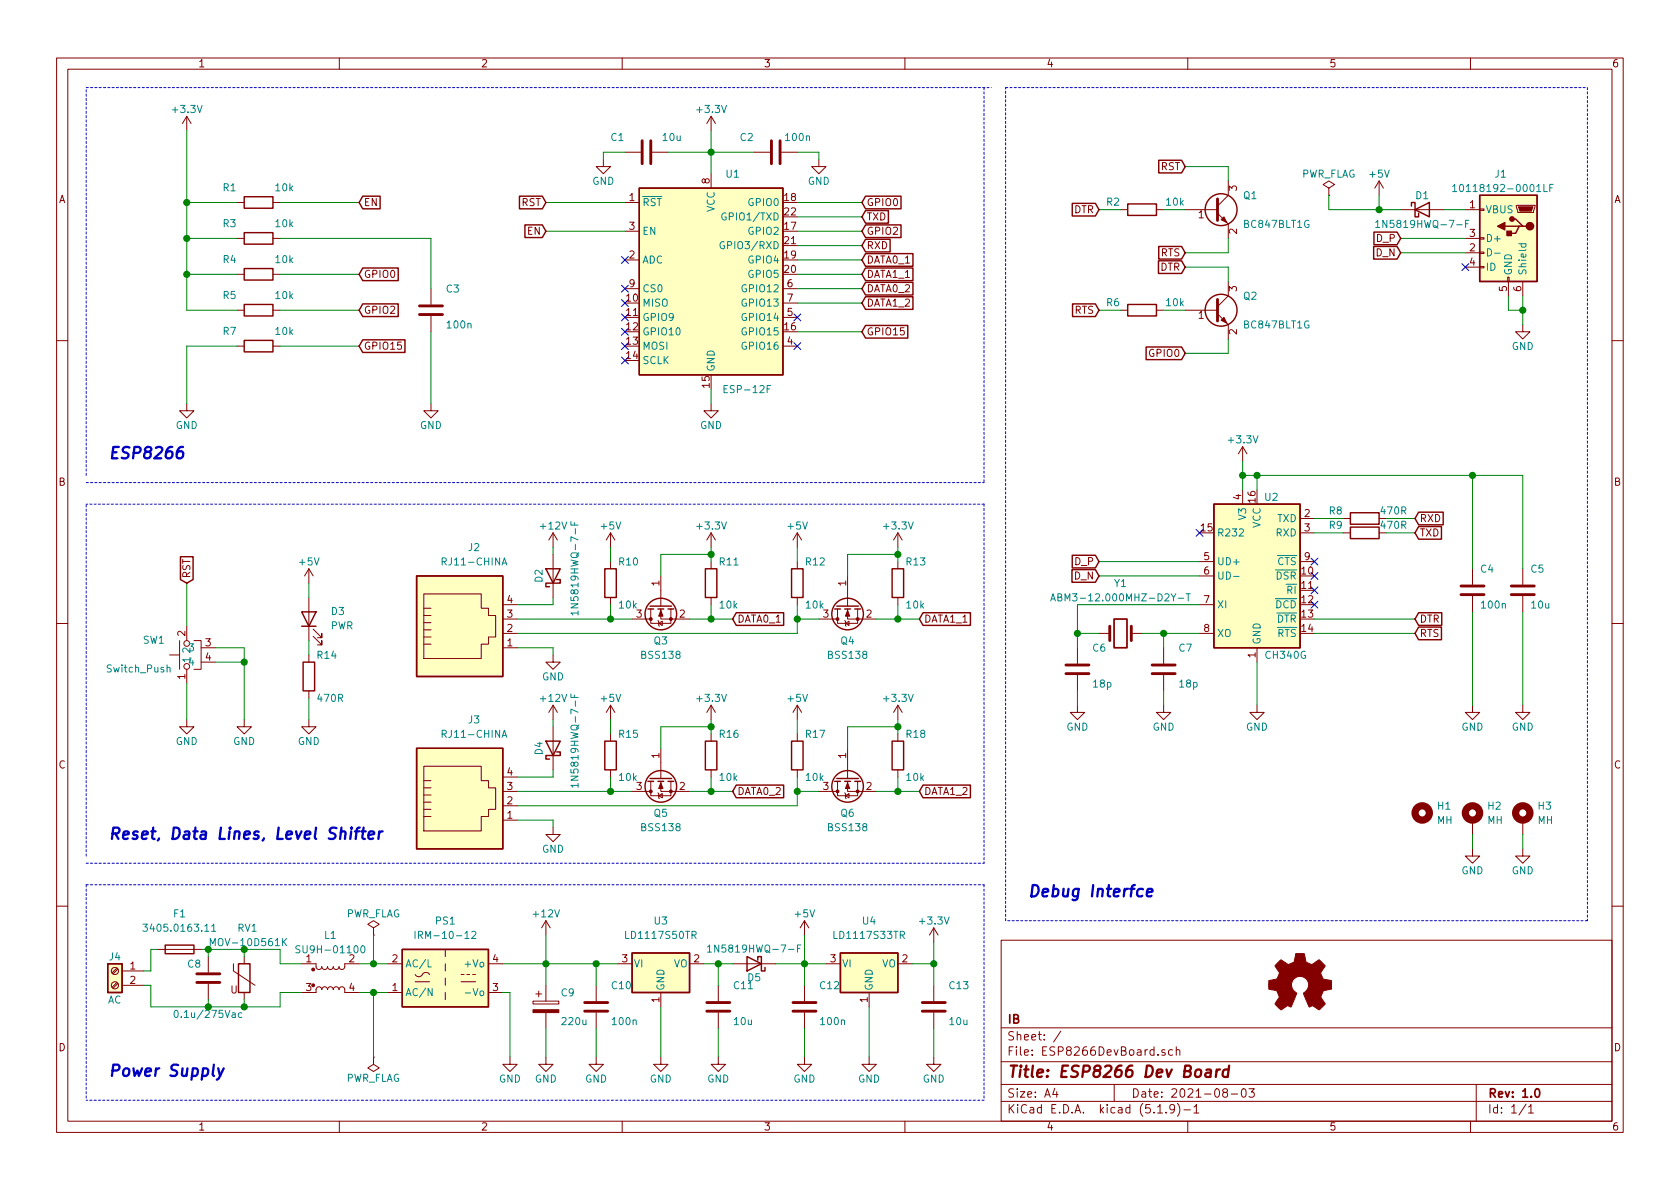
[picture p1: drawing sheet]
<svg xmlns="http://www.w3.org/2000/svg" width="297mm" height="210mm" viewBox="0 0 297 210" stroke-linecap="round" stroke-linejoin="round" font-family="sans-serif">
<g fill="none" stroke="#840000" stroke-width=".18">
<path d="M10 10.3h277v189.9h-277zM12 12.2h273v186.1h-273zM60 10.3v1.9M110 10.3v1.9M160 10.3v1.9M210 10.3v1.9M260 10.3v1.9M33 20.6l-.7 1.2M33 20.6v2.5M33 20.6l.8 1.2M41.9 35.8h1.3M48.3 35.8h1.2"/>
<path d="M106.7 28.2v1.3h1.2l-1.2 1.2-1.3-1.2h1.3M110.5 26.9h2.8M110.5 35.8h2.5M115.3 26.9h2.8M125.7 20.6v2.5M125.7 30.7v2.6M125.7 20.6l-.7 1.2M125.7 20.6l.8 1.2M133.3 26.9h2.8M138.2 26.9h2.8M144.8 28.2v1.3h1.2l-1.2 1.2-1.3-1.2h1.3M198.1 37.1h1.3"/>
<path d="M204.5 37.1h1.2M209.5 37.1h5.8M215.3 37.7l1.9 1.9v2.6M217.2 32v2.5l-1.9 1.9M234.9 33.3l1.1-.7-1.1-.6-1 .6 1 .7v1.2M234.9 34.5h.1M243.8 32l-.7 1.3M243.8 32v2.5M243.8 32l.8 1.3M247.6 37.1h7.7M259.1 37.1h2.5M261.6 37h.8v.2h-.8z"/>
<path d="M268.1 36.3h3.3v.3l-.3 1h-2.7zM41.9 54.9h1.3M41.9 48.5h1.3M41.9 42.2h1.3M48.3 54.9h1.2M48.3 48.5h1.2M48.3 42.2h1.2M76.2 51v2.8M76.2 55.9v2.8M110.5 46h2.5M110.5 40.9h2.5M110.5 51h2.5"/>
<path d="M138.4 56.1h2.6M138.4 51h2.6M138.4 53.6h2.6M198.1 54.9h1.3M204.5 54.9h1.2M209.5 54.9h5.8M215.3 55.5l1.9 1.9v2.5M217.2 49.8v2.5l-1.9 1.9M259.1 42.2h2.5M259.1 44.7h2.5M259.1 47.2h2.5M261.6 47.1h.8v.3h-.8z"/>
<path d="M261.6 44.6h.8v.2h-.8zM261.6 42h.8v.3h-.8zM266.6 49h.2v.8h-.2zM266.7 49.8v2.5M269.2 57.4v1.3h1.3l-1.3 1.2-1.2-1.2h1.2M269.2 49.8v2.5M10 60.2h2M33 71.4v1.2h1.3l-1.3 1.3-1.3-1.3h1.3M41.9 61.2h1.3M48.3 61.2h1.2M76.2 71.4v1.2h1.3l-1.3 1.3-1.3-1.3h1.3M125.7 71.4v1.2h1.3l-1.3 1.3-1.2-1.3h1.2"/>
<path d="M138.4 61.2h2.6M219.7 79l-.8 1.3M219.7 79v2.5M219.7 79l.8 1.3M285 60.2h2M97.8 94.2l-.8 1.3M97.8 94.2v2.6M97.8 98v7.7M97.8 94.2l.8 1.3M107.9 94.2v2.6M107.9 99.3v1.3M107.9 94.2l-.7 1.3"/>
<path d="M107.9 94.2l.8 1.3M125.7 94.2v2.6M125.7 99.3v1.3M125.7 94.2l-.7 1.3M125.7 94.2l.8 1.3M141 94.2v2.6M141 99.3v1.3M141 94.2l-.8 1.3M141 94.2l.7 1.3M158.7 94.2v2.6M158.7 99.3v1.3M158.7 94.2l-.7 1.3"/>
<path d="M158.7 94.2l.8 1.3M212.1 99.3h2.5M219.7 86.6v2.5M229.9 94.2h2.5M229.9 91.7h2.5M229.9 99.3h2.5M237.5 94.2h1.3M237.5 91.7h1.3M243.8 94.2h1.3M10 110.3h2M30 115.8h1.7M31.7 113.3v5.1"/>
<path d="M33 110.7v2.6M33 118.4v2.5M34.3 113.3h1.3v5.1h-1.3M35.6 114.5h2.5M35.6 117.1h2.5M54.6 100.6v2.5M54.6 105.7v7.6M54.6 115.8v1.3M54.6 100.6l-.8 1.2M54.6 100.6l.8 1.2M55.4 112.5l1.5 1.5v-.7v.7h-.8M55.4 111.2l1.5 1.6v-.8v.8h-.8"/>
<path d="M74.9 113.9h1.3M74.9 112.6h1.3M74.9 111.4h1.3M74.9 110.1h1.3M74.9 108.8h1.3M74.9 107.6h1.3M74.9 105h10.2v2.6h1.3v1.2h1.2v3.8h-1.2v1.3h-1.3v2.6h-10.2zM88.9 109.5h2.5M88.9 114.5h2.5M88.9 112h2.5M88.9 106.9h2.5M97.8 115.8v1.3h1.3l-1.3 1.3-1.3-1.3h1.3"/>
<path d="M107.9 105.7v1.2M111.8 109.5h3.3M115.1 107.7v2.5h3.5v-2.5M116.3 109.7l.2 .1v.8l.1 .1M116.5 110.2l.6-.4v.8zM116.8 107.7v1.8h5.1M116.8 101.8v5.4M125.7 105.7v1.2M141 105.7v1.2M144.8 109.5h3.3M148.1 107.7v2.5h3.5v-2.5M149.4 109.7l.1 .1v.8l.1 .1"/>
<path d="M149.5 110.2l.6-.4v.8zM149.9 107.7v1.8h5M149.9 101.8v5.4M158.7 105.7v1.2M190.5 114.5v2.8M190.5 119.4v2.8M194.3 112h1.9M200 112h1.9M205.7 114.5v2.8M205.7 119.4v2.8M212.1 112h2.5M212.1 106.9h2.5"/>
<path d="M212.1 101.8h2.5M222.2 114.5v2.6M260.3 100.6v2.8M260.3 105.4v2.8M269.2 100.6v2.8M269.2 105.4v2.8M285 110.3h2M33 127.2v1.3h1.3l-1.3 1.3-1.3-1.3h1.3M43.2 127.2v1.3h1.2l-1.2 1.3-1.3-1.3h1.3M54.6 127.2v1.3h1.3l-1.3 1.3-1.3-1.3h1.3M54.6 122.2v1.2M74.9 139.3h1.3"/>
<path d="M74.9 138h1.3M74.9 135.5h10.2v2.5h1.3v1.3h1.2v3.8h-1.2v1.3h-1.3v2.5h-10.2zM88.9 139.9h2.5M88.9 137.4h2.5M97.8 124.7v2.5M97.8 128.5v7.6M97.8 124.7l-.8 1.3M97.8 124.7l.8 1.3M107.9 124.7v2.5M107.9 129.8v1.3M107.9 136.1v1.3M107.9 124.7l-.7 1.3"/>
<path d="M107.9 124.7l.8 1.3M111.8 139.9h3.3M115.1 138.2v2.5h3.5v-2.5M116.8 138.2v1.7h5.1M116.8 132.3v5.4M125.7 124.7v2.5M125.7 129.8v1.3M125.7 136.1v1.3M125.7 124.7l-.7 1.3M125.7 124.7l.8 1.3M141 124.7v2.5M141 129.8v1.3"/>
<path d="M141 136.1v1.3M141 124.7l-.8 1.3M141 124.7l.7 1.3M144.8 139.9h3.3M148.1 138.2v2.5h3.5v-2.5M149.9 138.2v1.7h5M149.9 132.3v5.4M158.7 124.7v2.5M158.7 129.8v1.3M158.7 136.1v1.3M158.7 124.7l-.7 1.3M158.7 124.7l.8 1.3"/>
<path d="M190.5 124.7v1.3h1.3l-1.3 1.2-1.3-1.2h1.3M205.7 124.7v1.3h1.3l-1.3 1.2-1.2-1.2h1.2M222.2 124.7v1.3h1.3l-1.3 1.2-1.2-1.2h1.2M260.3 124.7v1.3h1.3l-1.3 1.2-1.2-1.2h1.2M269.2 124.7v1.3h1.3l-1.3 1.2-1.2-1.2h1.2M74.9 144.4h1.3M74.9 143.1h1.3M74.9 141.9h1.3M74.9 140.6h1.3M88.9 145h2.5M88.9 142.5h2.5M97.8 146.3v1.3h1.3l-1.3 1.2-1.3-1.2h1.3"/>
<path d="M116.3 140.2l.2 .1v.8l.1 .1M116.5 140.7l.6-.4v.8zM149.4 140.2l.1 .1v.8l.1 .1M149.5 140.7l.6-.4v.8zM260.3 150.1v1.3h1.3l-1.3 1.2-1.2-1.2h1.2M260.3 145v2.6M269.2 150.1v1.3h1.3l-1.3 1.2-1.2-1.2h1.2M269.2 145v2.6M10 160.2h2M20.7 173.7l-.9 .9M20.7 171.2l-.9 .8M20.9 173.9l-.9 .8"/>
<path d="M20.9 171.4l-.9 .8M21.6 171.7h3.8M21.6 174.2h3.8M27.9 167.9h7.7M36.8 169.2v2.8M36.8 174v2.8M41.3 170.4v1.3l3.8 2.5M43.2 169.2v1.2M43.2 175.5v1.3M53.3 175.5h2.6v-.7l.4-.3 .4 .1 .2 .4 .1-.3 .3-.2 .4 .1 .2 .4 .1-.3 .3-.2 .5 .1 .1 .4 .2-.3 .2-.2 .5 .1 .1 .4 .2-.4 .4-.1 .4 .3 .1 .7h2.5M53.3 170.4h2.6v.7l.4 .3 .4-.1 .2-.4 .1 .3 .3 .2 .4-.1 .2-.4 .1 .3 .3 .2 .4-.1 .2-.4 .4 .5 .4-.1 .2-.4 .2 .4 .5 .1 .3-.3 .1-.7h2.5M66 164.1l1.1-.7-1.1-.6-1 .6 1 .7v1.2"/>
<path d="M66 165.3h.1M68.6 170.4h2.5M68.6 175.5h2.5M73.4 172.3a.81 .81 0 0 0 .8 .4 .81 .81 0 0 0 .7-.6 .73 .73 0 0 1 1 .2M73.4 173.6h2.5M78.7 167.9v1.3M78.7 170.4v1.3M78.7 173v1.2M78.7 175.5v1.3M81.5 173.6h2.6M81.5 172.3h.5M82.5 172.3h.6"/>
<path d="M83.6 172.3h.5M86.4 170.4h2.5M86.4 175.5h2.5M94.2 177h4.6v.5h-4.6zM94.7 175.8h1.1M95.2 175.3v1M96.5 162.8l-.7 1.3M96.5 162.8v2.5M96.5 174.2v2.8M96.5 179.1v2.8M96.5 162.8l.8 1.3M105.4 174.2v2.8"/>
<path d="M105.4 179.1v2.8M109.2 170.4h2.6M116.8 175.5v2.5M121.9 170.4h2.6M127 174.2v2.8M127 179.1v2.8M129.5 170.4h7.7M142.2 162.8l-.7 1.3M142.2 162.8v2.5M142.2 174.2v2.8M142.2 179.1v2.8M142.2 162.8l.8 1.3"/>
<path d="M146 170.4h2.6M153.7 175.5v2.5M158.7 170.4h2.6M165.1 164.1v2.5M165.1 174.2v2.8M165.1 179.1v2.8M165.1 164.1l-.8 1.2M165.1 164.1l.8 1.2M177 166.3h108v32h-108zM285 160.2h2M60 198.3v1.9M66 186.9v1.3l1.1 .6-1.1 .7-1-.7 1-.6"/>
<path d="M66 186.9h.1M90.2 186.9v1.3h1.2l-1.2 1.3-1.3-1.3h1.3M96.5 186.9v1.3h1.3l-1.3 1.3-1.3-1.3h1.3M105.4 186.9v1.3h1.3l-1.3 1.3-1.3-1.3h1.3M110 198.3v1.9M116.8 186.9v1.3h1.3l-1.3 1.3-1.2-1.3h1.2M127 186.9v1.3h1.3l-1.3 1.3-1.3-1.3h1.3M142.2 186.9v1.3h1.3l-1.3 1.3-1.2-1.3h1.2M153.7 186.9v1.3h1.2l-1.2 1.3-1.3-1.3h1.3M160 198.3v1.9M165.1 186.9v1.3h1.3l-1.3 1.3-1.3-1.3h1.3M177 194.8h108"/>
<path d="M177 191.8h108M177 187.8h108M177 181.8h108M186.5 192.5l-.4 1h1M186.8 193v1M187.6 182.3l-1.3 2M197 191.8v3M204.7 196.8h.8M206 185.7l-.4-.1-.2 .2 .1 .2 .5 .2v.3h-.6M206.2 196.7v.1M207.3 185.7l-.4-.1-.3 .3 .1 .6 .2 .1 .4-.1M207.7 196l-.1 .1a.48 .48 0 0 1-.6 .1l-.2-.2 .2-.6a.48 .48 0 0 1 .6 .1 1.27 1.27 0 0 1-.2 1.2l-.4 .1"/>
<path d="M208 185.7l.2-.1 .3 .1 .1 .9M208 185.1v1.5M208.2 195.1a1.71 1.71 0 0 1 0 2.3M209.3 196.3h1.2M210 198.3v1.9M211.1 195.8l.4-.5v1.5M211.1 196.8h.9M216.5 193.2l-.3-.3 .1-.2a.48 .48 0 0 1 .6-.1l.1 .2-.1 .3-.6 .1a.48 .48 0 0 0 0 .7l.2 .1 .5-.1v-.4l-.2-.3M217.7 193.5h1.1M219.6 192.7l.4-.2a.94 .94 0 0 1 0 1.5 .82 .82 0 0 1-.4-1.3zM220.8 192.5h1l-.5 .6 .4 .1v.7l-.2 .1-.7-.1M260 198.3v1.9"/>
<path d="M261 191.8v6.5M269.8 195.2l-1.2 2M270.3 195.8l.4-.5v1.5M270.3 196.8h.8"/>
<circle cx="33" cy="117.9" r=".51"/>
<circle cx="33" cy="113.8" r=".51"/>
<circle cx="20.3" cy="174.2" r=".63"/>
<circle cx="20.3" cy="171.7" r=".63"/>
</g>
<path d="M197 109.5h2.3v5h-2.3zM271.5 192.7l.2-.2a.81 .81 0 0 1 .6 .6 .81 .81 0 0 1-.3 .8l-.1 .1a.79 .79 0 0 1-.4-1.3z" fill="none" stroke="#840000" stroke-width=".3"/>
<path d="M213.3 189.2h.8l-.1 1.2M214.1 189.6l-.7 .1a.4 .4 0 0 0-.3 .3 .4 .4 0 0 0 .2 .4l.7-.1M215.1 189.1l-.1 1.3M215.7 189.1a.54 .54 0 0 0-.6 .4M217.2 189.2a.68 .68 0 0 0-1 .3v.8l.3 .1 .6-.1M217.3 188.4l-.2 2" fill="none" stroke="#840000" stroke-width=".41"/>
<g fill="none" stroke="#840000" stroke-width=".25">
<path d="M43.2 34.8h5.1v2h-5.1zM64.1 34.7h3.1v2.2h-3.1l-.6-1.1zM91.8 34.7h4.1l.6 1.1-.6 1.1h-4.1zM92.8 39.8h3.1l.6 1.1-.6 1.1h-3.1zM113 33.3h25.4v33h-25.4zM153 37.2h4.1v2.3h-4.1l-.6-1.2zM153 39.8h6.3v2.2h-6.3l-.6-1.1zM153 34.7h6.3v2.2h-6.3l-.6-1.1zM189.6 36h4.1l.6 1.1-.6 1.1h-4.1zM199.4 36.1h5.1v2h-5.1zM204.9 28.3h4l.6 1.2-.6 1.1h-4zM249.6 36.4v-.6h.6v2.5h.6v-.6"/>
<path d="M250.2 37.1l2.5-1.3v2.5zM261.6 34.5h10.2v15.3h-10.2zM266.1 40h2.5M267.3 38.7h.7l1.2 1.3h.7M269.2 40h-.6l-.6 1.3h-1.3M43.2 53.8h5.1v2.1h-5.1zM43.2 47.5h5.1v2h-5.1zM43.2 41.1h5.1v2.1h-5.1zM64.1 47.4h6.3v2.2h-6.3l-.6-1.1zM64.1 53.7h6.3v2.3h-6.3l-.6-1.1zM153 42.3h4.4v2.2h-4.4l-.6-1.1zM153 57.6h7.5v2.2h-7.5l-.6-1.1z"/>
<path d="M153 49.9h8.4v2.3h-8.4l-.6-1.2zM153 52.5h8.4v2.2h-8.4l-.6-1.1zM153 47.4h8.4v2.2h-8.4l-.6-1.1zM153 44.9h8.4v2.2h-8.4l-.6-1.1zM189.6 53.7h4.1l.6 1.2-.6 1.1h-4.1zM199.4 53.8h5.1v2.1h-5.1zM204.8 46.1h4.1l.6 1.1-.6 1.2h-4.1zM204.9 43.6h4l.6 1.1-.6 1.1h-4zM242.9 43.6h4.1l.6 1.1-.6 1.1h-4.1zM242.9 41h4.1l.6 1.2-.6 1.1h-4.1zM43.2 60.2h5.1v2h-5.1zM64.1 60.1h7.5v2.2h-7.5l-.6-1.1z"/>
<path d="M202.6 61.4h6.3l.6 1.1-.6 1.1h-6.3zM31.9 98.4h2.2v4.1l-1.1 .6-1.1-.6zM189.6 98.2h4.1l.6 1.1-.6 1.1h-4.1zM214.6 89.1h15.3v25.4h-15.3zM238.8 93.2h5v2h-5zM238.8 90.7h5v2h-5zM250.8 90.6h4.4v2.2h-4.4l-.6-1.1zM250.8 93.1h4.1v2.2h-4.1l-.6-1.1zM53.3 108.2h2.6l-1.3 2.5zM53.3 110.7h2.6M53.6 117.1h2v5.1h-2zM73.7 101.8h15.2v17.8h-15.2z"/>
<path d="M96.5 100.6h2.6l-1.3 2.5zM98.4 102.5h.7v.6h-2.6v.7h.7M106.9 100.6h2.1v5.1h-2.1zM114.6 107.7h1M114.9 107.2h3.8M116.3 107.7h1M118.1 107.7h1M124.7 100.6h2v5.1h-2zM130.2 108.4h8.4v2.2h-8.4l-.7-1.1zM140 100.6h2v5.1h-2zM147.6 107.7h1M148 107.2h3.8"/>
<path d="M149.4 107.7h1M151.1 107.7h1M157.7 100.6h2.1v5.1h-2.1zM163.2 108.4h8.4v2.2h-8.4l-.6-1.1zM189.5 100.7h4.2l.6 1.1-.6 1.2h-4.2zM250.8 108.4h4.1v2.2h-4.1l-.6-1.1zM250.8 110.9h4.1v2.2h-4.1l-.6-1.1zM73.7 132.3h15.2v17.8h-15.2zM96.5 131.1h2.6l-1.3 2.5zM98.4 133h.7v.6h-2.6v.6h.7M106.9 131.1h2.1v5h-2.1zM114.6 138.2h1"/>
<path d="M114.9 137.7h3.8M116.3 138.2h1M118.1 138.2h1M124.7 131.1h2v5h-2zM130.2 138.8h8.4v2.3h-8.4l-.7-1.2zM140 131.1h2v5h-2zM147.6 138.2h1M148 137.7h3.8M149.4 138.2h1M151.1 138.2h1M157.7 131.1h2.1v5h-2.1zM163.2 138.8h8.4v2.3h-8.4l-.6-1.2z"/>
<path d="M19 170.4h2.6v5.1h-2.6zM29.2 167.1h5.1v1.6h-5.1zM42.2 170.4h2v5.1h-2zM71.1 167.9h15.3v10.1h-15.3zM111.8 168.5h10.1v7h-10.1zM132.1 169.2l2.5 1.2-2.5 1.3zM134 169.8v-.6h.6v2.5h.7v-.6M148.6 168.5h10.1v7h-10.1z"/>
<circle cx="215.9" cy="37.1" r="2.82"/>
<circle cx="215.9" cy="54.9" r="2.82"/>
<circle cx="116.8" cy="108.6" r="2.79"/>
<circle cx="149.9" cy="108.6" r="2.79"/>
<circle cx="116.8" cy="139.1" r="2.79"/>
<circle cx="149.9" cy="139.1" r="2.79"/>
</g>
<g fill="none" stroke="#840000" stroke-width=".51">
<path d="M113.5 24.9v4.1M115.1 24.9v4.1M136.4 24.9v4.1M137.9 24.9v4.1M215.3 35.2v3.8M74.2 55.6h4M74.2 54.1h4M215.3 53v3.8M188.5 119.1h4M188.5 117.6h4M196.2 110.7v2.6M200 110.7v2.6"/>
<path d="M203.7 119.1h4.1M203.7 117.6h4.1M258.3 105.2h4.1M258.3 103.6h4.1M267.2 105.2h4.1M267.2 103.6h4.1M34.8 173.7h4.1M34.8 172.2h4.1M103.4 178.8h4M103.4 177.3h4M125 178.8h4M125 177.3h4"/>
<path d="M140.2 178.8h4.1M140.2 177.3h4.1M163.1 178.8h4M163.1 177.3h4"/>
</g>
<g fill="#840000" stroke="#840000" stroke-width=".18">
<path d="M116.8 107.9l.4 1.1h-.7z"/>
<path d="M149.9 107.9l.3 1.1h-.7z"/>
<path d="M215.9 56.6l.5-.5 .5 1z"/>
<path d="M225.9 170.2l.6-.5 .9 .6a.62 .62 0 0 0 1 0l.2-.1a1.62 1.62 0 0 0 .5-1.3l.1-.3 1.4 .1 .2 .7a.74 .74 0 0 0 .6 1l.6 .2 1.2-.9 1.1 1.1-.4 .6a.75 .75 0 0 0-.2 1.2l.2 .5 1.5 .3v1.5l-1.4 .3-.1 .1a1.23 1.23 0 0 0-.2 1.2l.6 1-.1 .2-1 .9-.8-.6a.54 .54 0 0 0-.9 .1l-1-2.4a2.33 2.33 0 0 0 .8-1.9 1.54 1.54 0 0 0-2.5-.7 1.54 1.54 0 0 0 .5 2.5l-1.1 2.5a.69 .69 0 0 0-1.1 .1l-.6 .4-1.1-1.1 .8-1.2-.2-.5a.71 .71 0 0 0-.9-.7l-.8-.2v-1.5l.5-.1a1.11 1.11 0 0 0 1.2-.7 .72 .72 0 0 0-.2-1.2l-.4-.6z"/>
<path d="M149.9 138.4l.3 1h-.7z"/>
<path d="M116.8 138.4l.4 1h-.7z"/>
<path d="M268.5 36.6h2.5l-.2 .7h-2.1z"/>
<path d="M94.2 178.6h4.6v.5h-4.6z"/>
<path d="M215.9 38.9l.5-.6 .5 1.1z"/>
<circle cx="118.6" cy="109.5" r=".25"/>
<circle cx="115.1" cy="109.5" r=".25"/>
<circle cx="151.6" cy="109.5" r=".25"/>
<circle cx="148.1" cy="109.5" r=".25"/>
<circle cx="151.6" cy="139.9" r=".25"/>
<circle cx="148.1" cy="139.9" r=".25"/>
<circle cx="118.6" cy="139.9" r=".25"/>
<circle cx="115.1" cy="139.9" r=".25"/>
<circle cx="55.4" cy="171.4" r=".25"/>
</g>
<g fill="none" stroke="#008484" stroke-width=".18">
<path d="M128.3 37.7a.59 .59 0 0 0-.7 .6 .59 .59 0 0 0 .7 .6l.1-.5h-.2M243.2 39.3l.4-.3v1.2M256.8 33l.4-.4v1.3M256.8 33.9h.8M259.1 39.6h.5M259.7 39h-.6v1.2M273 32.6v1.3h.6M274 33.2h.4M274.6 32.6h-.6v1.3M128 42.8a.59 .59 0 0 0-.7 .6 .59 .59 0 0 0 .7 .5l.1-.4h-.2M243.2 40.2h.7M263 44a.64 .64 0 0 1 .7 .6 .64 .64 0 0 1-.7 .7z"/>
<path d="M264.3 44.8h1M268.5 43.1h1.3M269 43.1v.4l.2 .2 .5-.1v-.5M128 68.8h.4M128.6 68.2h-.6v1.2h.6M136.2 68.2h-.6v1.2M88.8 99.9l.4-1.3 .4 1.3M88.9 99.6h.6M100.9 92.2v.7h1.3M101.5 92.4v.5M29.5 118.1l.2-.1 .3 .1 .1 .7M102.2 108.4h-1.3l.4 .4"/>
<path d="M102.2 108v.8M185.8 106.3l.4-1.3 .4 1.3M185.9 105.9h.6M187 105.6h.6l.1-.2v-.3l-.7-.1v1.3h.5l.2-.2 .1-.3-.3-.2M208.3 105.8h1M209.7 105h.7M210.1 105v1.3M218.1 101.9h1M88.8 130.4l.4-1.3 .4 1.3M88.9 130h.6M100.9 122.7v.6h1.3M101.5 122.9v.4"/>
<path d="M102.2 138.9h-1.3l.4 .3M102.2 138.5v.7M25.3 163.4h.8l-.5 .5 .4 .1 .1 .5-.3 .2-.5-.1M31 178.7h.1a.69 .69 0 0 1 .4 .6 .69 .69 0 0 1-.4 .6 .83 .83 0 0 1-.1-1.2zM37.2 167.2v-1.2l.4 .9 .4-.9v1.2M37.4 163.8l.4-.4v1.3M37.4 164.7h.8M42.7 179.1h-.3l-.3 .2 .2 .6h.4M50.1 166.5l.6 .7M50.7 166l-.7 .7M53 167.3l-.4-.1-.3 .2v.3l.6 .3 .1 .3-.2 .2-.5-.1M63.9 167.4l.2-.2a.67 .67 0 0 1 .4 .7 .67 .67 0 0 1-.4 .6l-.3-.5z"/>
<path d="M73.4 164.7v1.3M74 165.3l.7-.1v-.4l-.2-.1h-.5v1.3M75.7 169.7v1.3h.6M76.4 174.8v1.3l-.7-1.3v1.3M82.2 175.6h1M83.4 164.8l.5-.1 .3 .3-.8 1h.8M125.1 167.5l.4-.4v1.3M125.1 168.4h.7M141 167.7h.4M141.6 167.1h-.6v1.3"/>
</g>
<g fill="#ffffc2" stroke="#ffffc2" stroke-width=".18">
<path d="M113 33.3h25.4v33h-25.4z"/>
<path d="M111.8 168.5h10.1v7h-10.1z"/>
<path d="M73.7 132.3h15.2v17.8h-15.2z"/>
<path d="M71.1 167.9h15.3v10.1h-15.3z"/>
<path d="M19 170.4h2.6v5.1h-2.6z"/>
<path d="M148.6 168.5h10.1v7h-10.1z"/>
<path d="M261.6 34.5h10.2v15.3h-10.2z"/>
<path d="M73.7 101.8h15.2v17.8h-15.2z"/>
<path d="M214.6 89.1h15.3v25.4h-15.3z"/>
</g>
<g fill="none" stroke="#840000" stroke-width="1.3">
<circle cx="251.5" cy="143.8" r="1.27"/>
<circle cx="260.4" cy="143.8" r="1.27"/>
<circle cx="269.2" cy="143.8" r="1.27"/>
</g>
<g fill="#840000" stroke="#840000" stroke-width=".25">
<path d="M266.4 40.9h.8v.8h-.8z"/>
<path d="M264.8 40l1.3-.6v1.2z"/>
<circle cx="270.5" cy="40" r=".63"/>
<circle cx="267.3" cy="38.7" r=".38"/>
</g>
<g fill="none" stroke="#0000c2" stroke-width=".18" stroke-dasharray=".4 .4">
<path d="M15.2 15.5h160.1M174 15.5v69.8M177.8 15.5h102.9M280.7 15.5v147.3M15.2 85.3h158.8M15.2 84.1v-68.6M174 89.1h-158.8M174 89.1v63.5M15.2 156.5h158.8M15.2 152.6h158.8M15.2 156.5v38.1M15.2 151.4v-62.3"/>
<path d="M174 156.5v38.1M177.8 162.8v-147.3M280.7 162.8h-102.9M174 194.6h-158.8"/>
</g>
<g fill="none" stroke="#008400" stroke-width=".18">
<path d="M33 35.8h8.9M33 23.1v31.8h8.9M49.5 35.8h14M96.5 35.8h14M110.5 26.9h-3.8v1.3M118.1 26.9h15.2M125.7 23.1v7.6M141 35.8h11.4M141 26.9h3.8v1.3M141 38.3h11.4M194.3 37.1h3.8M205.7 37.1h3.8"/>
<path d="M209.5 29.5h7.7v2.5M234.9 34.5v2.6h12.7M243.8 34.5v2.6M255.3 37.1h3.8M33 42.2h8.9M33 48.5h8.9M49.5 42.2h26.7v8.8M49.5 48.5h14M49.5 54.9h14M76.2 58.7v12.7M96.5 40.9h14M141 48.5h11.4"/>
<path d="M141 46h11.4M141 40.9h11.4M141 43.4h11.4M141 51h11.4M141 53.6h11.4M141 58.7h11.4M194.3 54.9h3.8M205.7 54.9h3.8M209.5 47.2h7.7v2.6M217.2 42.2v2.5h-7.7M217.2 59.9v2.6h-7.7M247.6 44.7h11.5"/>
<path d="M247.6 42.2h11.5M266.7 52.3v2.6h2.5M269.2 52.3v5.1M41.9 61.2h-8.9v10.2M49.5 61.2h14M125.7 68.8v2.6M97.8 96.8v1.2M107.9 96.8v2.5M125.7 98h-8.9v3.8M125.7 96.8v2.5M141 96.8v2.5M158.7 98h-8.8v3.8"/>
<path d="M158.7 96.8v2.5M194.3 99.3h17.8M219.7 84.1h49.5v16.5M219.7 81.5v5.1M222.2 84.1v2.5M232.4 91.7h5.1M232.4 94.2h5.1M245.1 91.7h5.1M245.1 94.2h5.1M260.3 84.1v16.5M33 103.1v7.6M38.1 114.5h5.1v12.7"/>
<path d="M38.1 117.1h5.1M54.6 103.1v2.6M54.6 113.3v2.5M91.4 114.5h6.4v1.3M91.4 109.5h20.4M97.8 105.7v1.2h-6.4M107.9 106.9v2.6M121.9 109.5h7.6M125.7 106.9v2.6M141 106.9v5.1h-49.6M141 109.5h3.8M154.9 109.5h7.7"/>
<path d="M158.7 106.9v2.6M190.5 112h3.8M194.3 101.8h17.8M201.9 112h10.2M205.7 112v2.5M212.1 106.9h-21.6v7.6M222.2 117.1v7.6M232.4 112h17.8M232.4 109.5h17.8M260.3 108.2v16.5M269.2 108.2v16.5M33 120.9v6.3"/>
<path d="M54.6 123.4v3.8M91.4 139.9h20.4M97.8 127.2v1.3M97.8 136.1v1.3h-6.4M107.9 127.2v2.6M107.9 137.4v2.5M121.9 139.9h7.6M125.7 128.5h-8.9v3.8M125.7 127.2v2.6M125.7 137.4v2.5M141 139.9h3.8M141 127.2v2.6"/>
<path d="M141 137.4v5.1h-49.6M154.9 139.9h7.7M158.7 128.5h-8.8v3.8M158.7 127.2v2.6M158.7 137.4v2.5M190.5 122.2v2.5M205.7 122.2v2.5M91.4 145h6.4v1.3M260.3 147.6v2.5M269.2 147.6v2.5M25.4 174.2h1.3v3.8h22.8v-2.5h3.8M27.9 167.9h-1.2v3.8h-1.3"/>
<path d="M35.6 167.9h13.9v2.5h3.8M36.8 167.9v1.3M36.8 176.8v1.2M43.2 167.9v1.3M43.2 176.8v1.2M63.5 170.4h5.1M63.5 175.5h5.1M66 165.3v5.1M66 175.5v11.4M88.9 170.4h20.3M88.9 175.5h1.3v11.4M96.5 165.3v8.9"/>
<path d="M105.4 170.4v3.8M116.8 178v8.9M124.5 170.4h5M127 170.4v3.8M137.2 170.4h8.8M142.2 165.3v8.9M153.7 178v8.9M161.3 170.4h3.8M165.1 166.6v7.6M96.5 181.9v5M105.4 181.9v5M127 181.9v5"/>
<path d="M142.2 181.9v5M165.1 181.9v5"/>
</g>
<g fill="none" stroke="#0000c2" stroke-width=".41">
<path d="M32.4 79a.93 .93 0 0 0-1.1 .9l-.1 .8 .3 .3a.69 .69 0 0 0 .9-.3v-.5l-.1-.3a.66 .66 0 0 0-1 .3M62.1 147l-.2 1.4M62.2 146.3l-.1 .2h.2l-.1-.2v.2M62.8 147h.7M63.6 146.3l-.4 .2-.1 .1-.2 1.8M63.9 147h.8M64.3 146.3l-.2 1.8v.2l.4 .1M65.2 147.7l.9-.2v-.4l-.6-.1-.3 .3v1l.2 .1 .6-.1M67.1 147l-.2 1.4M67.6 147l-.4 .1-.2 .3M202.8 157.8l1-.1-.1-.4-.2-.1-.6 .1-.2 .9 .3 .3 .6-.1M38.6 188.9l.3 1.4"/>
<path d="M39.5 188.9l-.8 1.8-.4 .2"/>
</g>
<g fill="#008400" stroke="#008400" stroke-width=".25">
<circle cx="127" cy="170.4" r=".51"/>
<circle cx="205.7" cy="112" r=".51"/>
<circle cx="33" cy="48.5" r=".51"/>
<circle cx="243.8" cy="37.1" r=".51"/>
<circle cx="260.3" cy="84.1" r=".51"/>
<circle cx="125.7" cy="98" r=".51"/>
<circle cx="141" cy="139.9" r=".51"/>
<circle cx="142.2" cy="170.4" r=".51"/>
<circle cx="158.8" cy="139.9" r=".51"/>
<circle cx="158.8" cy="128.5" r=".51"/>
<circle cx="222.3" cy="84.1" r=".51"/>
<circle cx="165.1" cy="170.4" r=".51"/>
<circle cx="125.7" cy="26.9" r=".51"/>
<circle cx="125.7" cy="128.5" r=".51"/>
<circle cx="219.7" cy="84.1" r=".51"/>
<circle cx="125.7" cy="139.9" r=".51"/>
<circle cx="125.7" cy="109.5" r=".51"/>
<circle cx="108" cy="109.5" r=".51"/>
<circle cx="108" cy="139.9" r=".51"/>
<circle cx="190.5" cy="112" r=".51"/>
<circle cx="36.8" cy="167.9" r=".51"/>
<circle cx="43.2" cy="167.9" r=".51"/>
<circle cx="66" cy="170.4" r=".51"/>
<circle cx="66" cy="175.5" r=".51"/>
<circle cx="43.2" cy="178" r=".51"/>
<circle cx="269.2" cy="54.9" r=".51"/>
<circle cx="96.5" cy="170.4" r=".51"/>
<circle cx="36.8" cy="178" r=".51"/>
<circle cx="43.2" cy="117.1" r=".51"/>
<circle cx="158.8" cy="98" r=".51"/>
<circle cx="33" cy="42.2" r=".51"/>
<circle cx="105.4" cy="170.4" r=".51"/>
<circle cx="158.8" cy="109.5" r=".51"/>
<circle cx="141" cy="109.5" r=".51"/>
<circle cx="33" cy="35.8" r=".51"/>
</g>
<g fill="none" stroke="#000084" stroke-width=".18">
<path d="M109.9 58.1l1.2 1.2M109.9 55.5l1.2 1.2M109.9 53l1.2 1.2M109.9 50.4l1.2 1.3M109.9 45.4l1.2 1.2M111.1 58.1l-1.2 1.2M111.1 55.5l-1.2 1.2M111.1 53l-1.2 1.2M111.1 50.4l-1.2 1.3M111.1 45.4l-1.2 1.2M140.4 55.5l1.2 1.2M141.6 55.5l-1.2 1.2"/>
<path d="M258.5 46.6l1.2 1.2M259.7 46.6l-1.2 1.2M109.9 63.1l1.2 1.3M109.9 60.6l1.2 1.2M111.1 63.1l-1.2 1.3M111.1 60.6l-1.2 1.2M140.4 60.6l1.2 1.2M141.6 60.6l-1.2 1.2M211.5 93.6l1.2 1.2M212.7 93.6l-1.2 1.2M231.8 98.7l1.2 1.2M233 98.7l-1.2 1.2"/>
<path d="M231.8 101.2l1.2 1.3M231.8 103.8l1.2 1.2M231.8 106.3l1.2 1.2M233 101.2l-1.2 1.3M233 103.8l-1.2 1.2M233 106.3l-1.2 1.2"/>
</g>
<g font-size="2.8" fill="#0000c2">
<text x="19" y="81.1">ESP8266</text>
<text x="19" y="148.5">Reset, Data Lines, Level Shifter</text>
<text x="181.6" y="158.6">Debug Interfce</text>
<text x="19" y="190.4">Power Supply</text>
</g>
<text font-size="2.8" fill="#840000" x="178" y="190.5">Title: ESP8266 Dev Board</text>
<g font-size="2.1" fill="#840000">
<text x="178" y="184">Sheet: /</text>
<text x="178" y="181">IB</text>
<text x="178" y="186.7">File: ESP8266DevBoard.sch</text>
<text x="178" y="196.9">KiCad E.D.A. kicad (5.1.9)-1</text>
<text x="178" y="194.1">Size: A4</text>
<text x="200" y="194.1">Date: 2021-08-03</text>
<text x="263" y="194.1">Rev: 1.0</text>
<text x="263" y="196.9">Id: 1/1</text>
</g>
<g font-size="1.8" fill="#840000">
<text x="35" y="11.9">1</text>
<text x="85" y="11.9">2</text>
<text x="135" y="11.9">3</text>
<text x="185" y="11.9">4</text>
<text x="235" y="11.9">5</text>
<text x="285" y="11.9">6</text>
<text x="10.4" y="35.9">A</text>
<text x="111.3" y="35.6">1</text>
<text x="125.5" y="32.5" transform="rotate(-90 125.5 32.5)">8</text>
<text x="138.7" y="35.6">18</text>
<text x="205.2" y="30.1">RST</text>
<text x="218.7" y="33.8" transform="rotate(-90 218.7 33.8)">3</text>
<text x="285.4" y="35.9">A</text>
<text x="64.3" y="36.4">EN</text>
<text x="92.2" y="36.4">RST</text>
<text x="93.3" y="41.5">EN</text>
<text x="111.3" y="40.6">3</text>
<text x="138.7" y="40.6">17</text>
<text x="138.7" y="38.1">22</text>
<text x="153.2" y="39">TXD</text>
<text x="153.2" y="41.5">GPIO2</text>
<text x="153.2" y="36.4">GPIO0</text>
<text x="189.9" y="37.7">DTR</text>
<text x="211.9" y="38.6">1</text>
<text x="218.7" y="41.4" transform="rotate(-90 218.7 41.4)">2</text>
<text x="259.9" y="36.8">1</text>
<text x="259.9" y="41.9">3</text>
<text x="111.3" y="45.7">2</text>
<text x="138.7" y="45.7">19</text>
<text x="138.7" y="43.2">21</text>
<text x="153.2" y="44.1">RXD</text>
<text x="153.2" y="46.6">DATA0_1</text>
<text x="205.1" y="47.9">DTR</text>
<text x="205.2" y="45.3">RTS</text>
<text x="243.3" y="45.3">D_N</text>
<text x="243.4" y="42.8">D_P</text>
<text x="259.9" y="44.4">2</text>
<text x="259.9" y="47">4</text>
<text x="64.3" y="49.1">GPIO0</text>
<text x="110.8" y="53.3">10</text>
<text x="111.3" y="50.8">9</text>
<text x="138.7" y="48.3">20</text>
<text x="139.2" y="50.8">6</text>
<text x="139.2" y="53.3">7</text>
<text x="153.2" y="51.7">DATA0_2</text>
<text x="153.2" y="49.1">DATA1_1</text>
<text x="218.7" y="51.5" transform="rotate(-90 218.7 51.5)">3</text>
<text x="266.4" y="51.5" transform="rotate(-90 266.4 51.5)">5</text>
<text x="269" y="51.5" transform="rotate(-90 269 51.5)">6</text>
<text x="64.3" y="55.5">GPIO2</text>
<text x="110.8" y="55.9">11</text>
<text x="110.8" y="58.4">12</text>
<text x="138.7" y="58.4">16</text>
<text x="139.2" y="55.9">5</text>
<text x="153.2" y="59.3">GPIO15</text>
<text x="153.2" y="54.2">DATA1_2</text>
<text x="190" y="55.5">RTS</text>
<text x="211.9" y="56.4">1</text>
<text x="218.7" y="59.2" transform="rotate(-90 218.7 59.2)">2</text>
<text x="64.3" y="61.8">GPIO15</text>
<text x="110.8" y="61">13</text>
<text x="110.8" y="63.5">14</text>
<text x="139.2" y="61">4</text>
<text x="203.4" y="63.1">GPIO0</text>
<text x="125.5" y="68.5" transform="rotate(-90 125.5 68.5)">15</text>
<text x="10.4" y="85.9">B</text>
<text x="219.5" y="88.4" transform="rotate(-90 219.5 88.4)">4</text>
<text x="222" y="88.8" transform="rotate(-90 222 88.8)">16</text>
<text x="285.4" y="85.9">B</text>
<text x="212.4" y="94">15</text>
<text x="230.7" y="91.4">2</text>
<text x="230.7" y="94">3</text>
<text x="244.3" y="93.5">470R</text>
<text x="251" y="92.3">RXD</text>
<text x="251" y="94.9">TXD</text>
<text x="190.1" y="99.9">D_P</text>
<text x="212.9" y="99.1">5</text>
<text x="212.9" y="101.6">6</text>
<text x="230.2" y="101.6">10</text>
<text x="230.7" y="99.1">9</text>
<text x="33.7" y="102.3" transform="rotate(-90 33.7 102.3)">RST</text>
<text x="89.7" y="106.7">4</text>
<text x="116.6" y="103.6" transform="rotate(-90 116.6 103.6)">1</text>
<text x="149.6" y="103.6" transform="rotate(-90 149.6 103.6)">1</text>
<text x="190" y="102.5">D_N</text>
<text x="212.9" y="106.7">7</text>
<text x="230.2" y="104.1">11</text>
<text x="230.2" y="106.7">12</text>
<text x="32.8" y="112.5" transform="rotate(-90 32.8 112.5)">2</text>
<text x="89.7" y="111.8">2</text>
<text x="89.7" y="109.2">3</text>
<text x="112.5" y="109.2">3</text>
<text x="120.2" y="109.2">2</text>
<text x="130.3" y="110.1">DATA0_1</text>
<text x="145.6" y="109.2">3</text>
<text x="153.2" y="109.2">2</text>
<text x="163.3" y="110.1">DATA1_1</text>
<text x="212.9" y="111.8">8</text>
<text x="230.2" y="109.2">13</text>
<text x="230.2" y="111.8">14</text>
<text x="251" y="110.1">DTR</text>
<text x="251" y="112.6">RTS</text>
<text x="36.3" y="114.3">3</text>
<text x="36.3" y="116.8">4</text>
<text x="89.7" y="114.3">1</text>
<text x="222" y="116.3" transform="rotate(-90 222 116.3)">1</text>
<text x="32.8" y="120.1" transform="rotate(-90 32.8 120.1)">1</text>
<text x="10.4" y="135.9">C</text>
<text x="89.7" y="137.2">4</text>
<text x="116.6" y="134.1" transform="rotate(-90 116.6 134.1)">1</text>
<text x="149.6" y="134.1" transform="rotate(-90 149.6 134.1)">1</text>
<text x="285.4" y="135.9">C</text>
<text x="89.7" y="142.2">2</text>
<text x="89.7" y="139.7">3</text>
<text x="112.5" y="139.7">3</text>
<text x="120.2" y="139.7">2</text>
<text x="130.3" y="140.6">DATA0_2</text>
<text x="145.6" y="139.7">3</text>
<text x="153.2" y="139.7">2</text>
<text x="163.3" y="140.6">DATA1_2</text>
<text x="89.7" y="144.8">1</text>
<text x="23" y="171.4">1</text>
<text x="23" y="174">2</text>
<text x="54.1" y="170.2">1</text>
<text x="69.4" y="170.2">2</text>
<text x="87.1" y="170.2">4</text>
<text x="110" y="170.2">3</text>
<text x="122.7" y="170.2">2</text>
<text x="146.8" y="170.2">3</text>
<text x="159.5" y="170.2">2</text>
<text x="40.8" y="175.7">U</text>
<text x="54.1" y="175.3">3</text>
<text x="61.7" y="175.3">4</text>
<text x="69.4" y="175.3">1</text>
<text x="87.1" y="175.3">3</text>
<text x="116.6" y="177.3" transform="rotate(-90 116.6 177.3)">1</text>
<text x="153.4" y="177.3" transform="rotate(-90 153.4 177.3)">1</text>
<text x="10.4" y="185.9">D</text>
<text x="285.4" y="185.9">D</text>
<text x="35" y="199.9">1</text>
<text x="85" y="199.9">2</text>
<text x="135" y="199.9">3</text>
<text x="185" y="199.9">4</text>
<text x="235" y="199.9">5</text>
<text x="285" y="199.9">6</text>
</g>
<g font-size="1.8" fill="#008484">
<text x="30.7" y="20">+3.3V</text>
<text x="123.4" y="20">+3.3V</text>
<text x="108.1" y="24.9">C1</text>
<text x="117.3" y="24.9">10u</text>
<text x="130.9" y="24.9">C2</text>
<text x="139" y="24.9">100n</text>
<text x="39.5" y="33.8">R1</text>
<text x="48.8" y="33.8">10k</text>
<text x="104.7" y="32.7">GND</text>
<text x="128.4" y="31.4">U1</text>
<text x="142.8" y="32.7">GND</text>
<text x="219.9" y="35.2">Q1</text>
<text x="230" y="31.4">PWR_FLAG</text>
<text x="242.2" y="31.4">+5V</text>
<text x="250.3" y="35.2">D1</text>
<text x="258.4" y="34">10118192-0001LF</text>
<text x="264.4" y="31.4">J1</text>
<text x="39.5" y="40.2">R3</text>
<text x="48.8" y="40.2">10k</text>
<text x="113.5" y="36.4">RST</text>
<text x="113.5" y="41.5">EN</text>
<text x="126.4" y="37.5" transform="rotate(-90 126.4 37.5)">VCC</text>
<text x="128.5" y="39">GPIO1/TXD</text>
<text x="132.5" y="41.5">GPIO2</text>
<text x="132.5" y="36.4">GPIO0</text>
<text x="195.7" y="36.4">R2</text>
<text x="206.3" y="36.4">10k</text>
<text x="220.1" y="40.3">BC847BLT1G</text>
<text x="244.6" y="40.3">1N5819HWQ-7-F</text>
<text x="262.6" y="37.7">VBUS</text>
<text x="39.5" y="46.5">R4</text>
<text x="48.8" y="46.5">10k</text>
<text x="113.5" y="46.6">ADC</text>
<text x="128.3" y="44.1">GPIO3/RXD</text>
<text x="132.5" y="46.6">GPIO4</text>
<text x="262.6" y="42.8">D+</text>
<text x="262.6" y="47.9">ID</text>
<text x="39.5" y="52.9">R5</text>
<text x="48.8" y="52.9">10k</text>
<text x="78.9" y="51.7">C3</text>
<text x="113.5" y="51.7">CS0</text>
<text x="131.5" y="51.7">GPIO12</text>
<text x="132.5" y="49.1">GPIO5</text>
<text x="219.9" y="53">Q2</text>
<text x="267.3" y="48.8" transform="rotate(-90 267.3 48.8)">GND</text>
<text x="269.9" y="48.8" transform="rotate(-90 269.9 48.8)">Shield</text>
<text x="39.5" y="59.2">R7</text>
<text x="48.8" y="59.2">10k</text>
<text x="79.2" y="58.1">100n</text>
<text x="113.5" y="54.2">MISO</text>
<text x="113.5" y="56.8">GPIO9</text>
<text x="113.5" y="59.3">GPIO10</text>
<text x="131.5" y="59.3">GPIO15</text>
<text x="131.5" y="56.8">GPIO14</text>
<text x="131.5" y="54.2">GPIO13</text>
<text x="195.7" y="54.1">R6</text>
<text x="206.3" y="54.1">10k</text>
<text x="220.1" y="58.1">BC847BLT1G</text>
<text x="113.5" y="61.8">MOSI</text>
<text x="113.5" y="64.4">SCLK</text>
<text x="126.4" y="65.8" transform="rotate(-90 126.4 65.8)">GND</text>
<text x="131.5" y="61.8">GPIO16</text>
<text x="267.3" y="61.9">GND</text>
<text x="128.5" y="69.5">ESP-12F</text>
<text x="31.1" y="75.9">GND</text>
<text x="74.2" y="75.9">GND</text>
<text x="123.8" y="75.9">GND</text>
<text x="217.4" y="78.4">+3.3V</text>
<text x="223.7" y="88.6">U2</text>
<text x="95.7" y="93.6">+12V</text>
<text x="106.3" y="93.6">+5V</text>
<text x="123.4" y="93.6">+3.3V</text>
<text x="139.4" y="93.6">+5V</text>
<text x="156.4" y="93.6">+3.3V</text>
<text x="215.1" y="94.9">R232</text>
<text x="220.3" y="91.8" transform="rotate(-90 220.3 91.8)">V3</text>
<text x="222.9" y="93.4" transform="rotate(-90 222.9 93.4)">VCC</text>
<text x="225.6" y="94.9">RXD</text>
<text x="225.8" y="92.3">TXD</text>
<text x="235.1" y="93.5">R9</text>
<text x="235.1" y="91">R8</text>
<text x="244.3" y="91">470R</text>
<text x="53" y="100">+5V</text>
<text x="78.6" y="100">RJ11-CHINA</text>
<text x="82.9" y="97.5">J2</text>
<text x="109.5" y="100">R10</text>
<text x="127.3" y="100">R11</text>
<text x="142.5" y="100">R12</text>
<text x="160.3" y="100">R13</text>
<text x="215.1" y="99.9">UD+</text>
<text x="225.8" y="99.9">CTS</text>
<text x="261.8" y="101.3">C4</text>
<text x="270.7" y="101.3">C5</text>
<text x="95.9" y="103" transform="rotate(-90 95.9 103)">D2</text>
<text x="102.3" y="107.4" transform="rotate(-90 102.3 107.4)">1N5819HWQ-7-F</text>
<text x="109.6" y="107.6">10k</text>
<text x="127.3" y="107.6">10k</text>
<text x="142.6" y="107.6">10k</text>
<text x="160.4" y="107.6">10k</text>
<text x="187.9" y="106.3">ABM3-12.000MHZ-D2Y-T</text>
<text x="197.1" y="103.8">Y1</text>
<text x="215.1" y="102.5">UD-</text>
<text x="215.1" y="107.6">XI</text>
<text x="225.5" y="107.6">DCD</text>
<text x="225.6" y="102.5">DSR</text>
<text x="227.6" y="105">RI</text>
<text x="262.1" y="107.6">100n</text>
<text x="270.8" y="107.6">10u</text>
<text x="25.3" y="113.8">SW1</text>
<text x="58.4" y="111.3">PWR</text>
<text x="58.6" y="108.8">D3</text>
<text x="115.7" y="114">Q3</text>
<text x="148.7" y="114">Q4</text>
<text x="215.1" y="112.6">XO</text>
<text x="225.7" y="110.1">DTR</text>
<text x="225.8" y="112.6">RTS</text>
<text x="19.1" y="118.9">Switch_Push</text>
<text x="33.7" y="117.3" transform="rotate(-90 33.7 117.3)">1</text>
<text x="33.7" y="115.3" transform="rotate(-90 33.7 115.3)">2</text>
<text x="56.2" y="116.5">R14</text>
<text x="113.6" y="116.5">BSS138</text>
<text x="146.6" y="116.5">BSS138</text>
<text x="193.2" y="115.2">C6</text>
<text x="208.5" y="115.2">C7</text>
<text x="222.9" y="114" transform="rotate(-90 222.9 114)">GND</text>
<text x="223.9" y="116.5">CH340G</text>
<text x="56.3" y="124.1">470R</text>
<text x="95.7" y="124.1">+12V</text>
<text x="95.8" y="120.3">GND</text>
<text x="106.3" y="124.1">+5V</text>
<text x="123.4" y="124.1">+3.3V</text>
<text x="139.4" y="124.1">+5V</text>
<text x="156.4" y="124.1">+3.3V</text>
<text x="193.4" y="121.6">18p</text>
<text x="208.6" y="121.6">18p</text>
<text x="31.1" y="131.7">GND</text>
<text x="41.2" y="131.7">GND</text>
<text x="52.7" y="131.7">GND</text>
<text x="78.6" y="130.5">RJ11-CHINA</text>
<text x="82.9" y="127.9">J3</text>
<text x="109.5" y="130.5">R15</text>
<text x="127.3" y="130.5">R16</text>
<text x="142.5" y="130.5">R17</text>
<text x="160.3" y="130.5">R18</text>
<text x="188.5" y="129.2">GND</text>
<text x="203.8" y="129.2">GND</text>
<text x="220.3" y="129.2">GND</text>
<text x="258.4" y="129.2">GND</text>
<text x="267.3" y="129.2">GND</text>
<text x="95.9" y="133.4" transform="rotate(-90 95.9 133.4)">D4</text>
<text x="102.3" y="137.9" transform="rotate(-90 102.3 137.9)">1N5819HWQ-7-F</text>
<text x="109.6" y="138.1">10k</text>
<text x="127.3" y="138.1">10k</text>
<text x="142.6" y="138.1">10k</text>
<text x="160.4" y="138.1">10k</text>
<text x="254.2" y="143.2">H1</text>
<text x="263.1" y="143.2">H2</text>
<text x="272" y="143.2">H3</text>
<text x="113.6" y="147">BSS138</text>
<text x="115.7" y="144.4">Q5</text>
<text x="146.6" y="147">BSS138</text>
<text x="148.7" y="144.4">Q6</text>
<text x="254.1" y="145.7">MH</text>
<text x="263" y="145.7">MH</text>
<text x="271.9" y="145.7">MH</text>
<text x="95.8" y="150.8">GND</text>
<text x="258.4" y="154.6">GND</text>
<text x="267.3" y="154.6">GND</text>
<text x="26.3" y="164.8">3405.0163.11</text>
<text x="30.7" y="162.2">F1</text>
<text x="37.9" y="167.3">MOV-10D561K</text>
<text x="42.1" y="164.8">RV1</text>
<text x="57.4" y="166">L1</text>
<text x="61.1" y="162.2">PWR_FLAG</text>
<text x="74.6" y="166">IRM-10-12</text>
<text x="77.1" y="163.5">PS1</text>
<text x="94.4" y="162.2">+12V</text>
<text x="110.9" y="166">LD1117S50TR</text>
<text x="115.7" y="163.5">U3</text>
<text x="140.6" y="162.2">+5V</text>
<text x="147.8" y="166">LD1117S33TR</text>
<text x="152.6" y="163.5">U4</text>
<text x="162.8" y="163.5">+3.3V</text>
<text x="19.4" y="169.8">J4</text>
<text x="33.2" y="171.1">C8</text>
<text x="53.3" y="168.6">SU9H-01100</text>
<text x="61.7" y="170.2">2</text>
<text x="71.6" y="171.1">AC/L</text>
<text x="82.5" y="171.1">+Vo</text>
<text x="112" y="171.1">VI</text>
<text x="119.1" y="171.1">VO</text>
<text x="126.4" y="168.4">1N5819HWQ-7-F</text>
<text x="132.2" y="173.5">D5</text>
<text x="148.8" y="171.1">VI</text>
<text x="155.9" y="171.1">VO</text>
<text x="19" y="177.5">AC</text>
<text x="71.6" y="176.1">AC/N</text>
<text x="83" y="176.1">-Vo</text>
<text x="99.3" y="176.2">C9</text>
<text x="108.2" y="174.9">C10</text>
<text x="117.5" y="175.3" transform="rotate(-90 117.5 175.3)">GND</text>
<text x="129.8" y="174.9">C11</text>
<text x="145.1" y="174.9">C12</text>
<text x="154.3" y="175.3" transform="rotate(-90 154.3 175.3)">GND</text>
<text x="167.9" y="174.9">C13</text>
<text x="31.7" y="180">0.1u/275Vac</text>
<text x="99.5" y="181.3">220u</text>
<text x="108.4" y="181.3">100n</text>
<text x="129.9" y="181.3">10u</text>
<text x="145.2" y="181.3">100n</text>
<text x="168" y="181.3">10u</text>
<text x="61.1" y="191.3">PWR_FLAG</text>
<text x="88.2" y="191.4">GND</text>
<text x="94.6" y="191.4">GND</text>
<text x="103.5" y="191.4">GND</text>
<text x="114.9" y="191.4">GND</text>
<text x="125" y="191.4">GND</text>
<text x="140.3" y="191.4">GND</text>
<text x="151.7" y="191.4">GND</text>
<text x="163.1" y="191.4">GND</text>
</g>
</svg>
